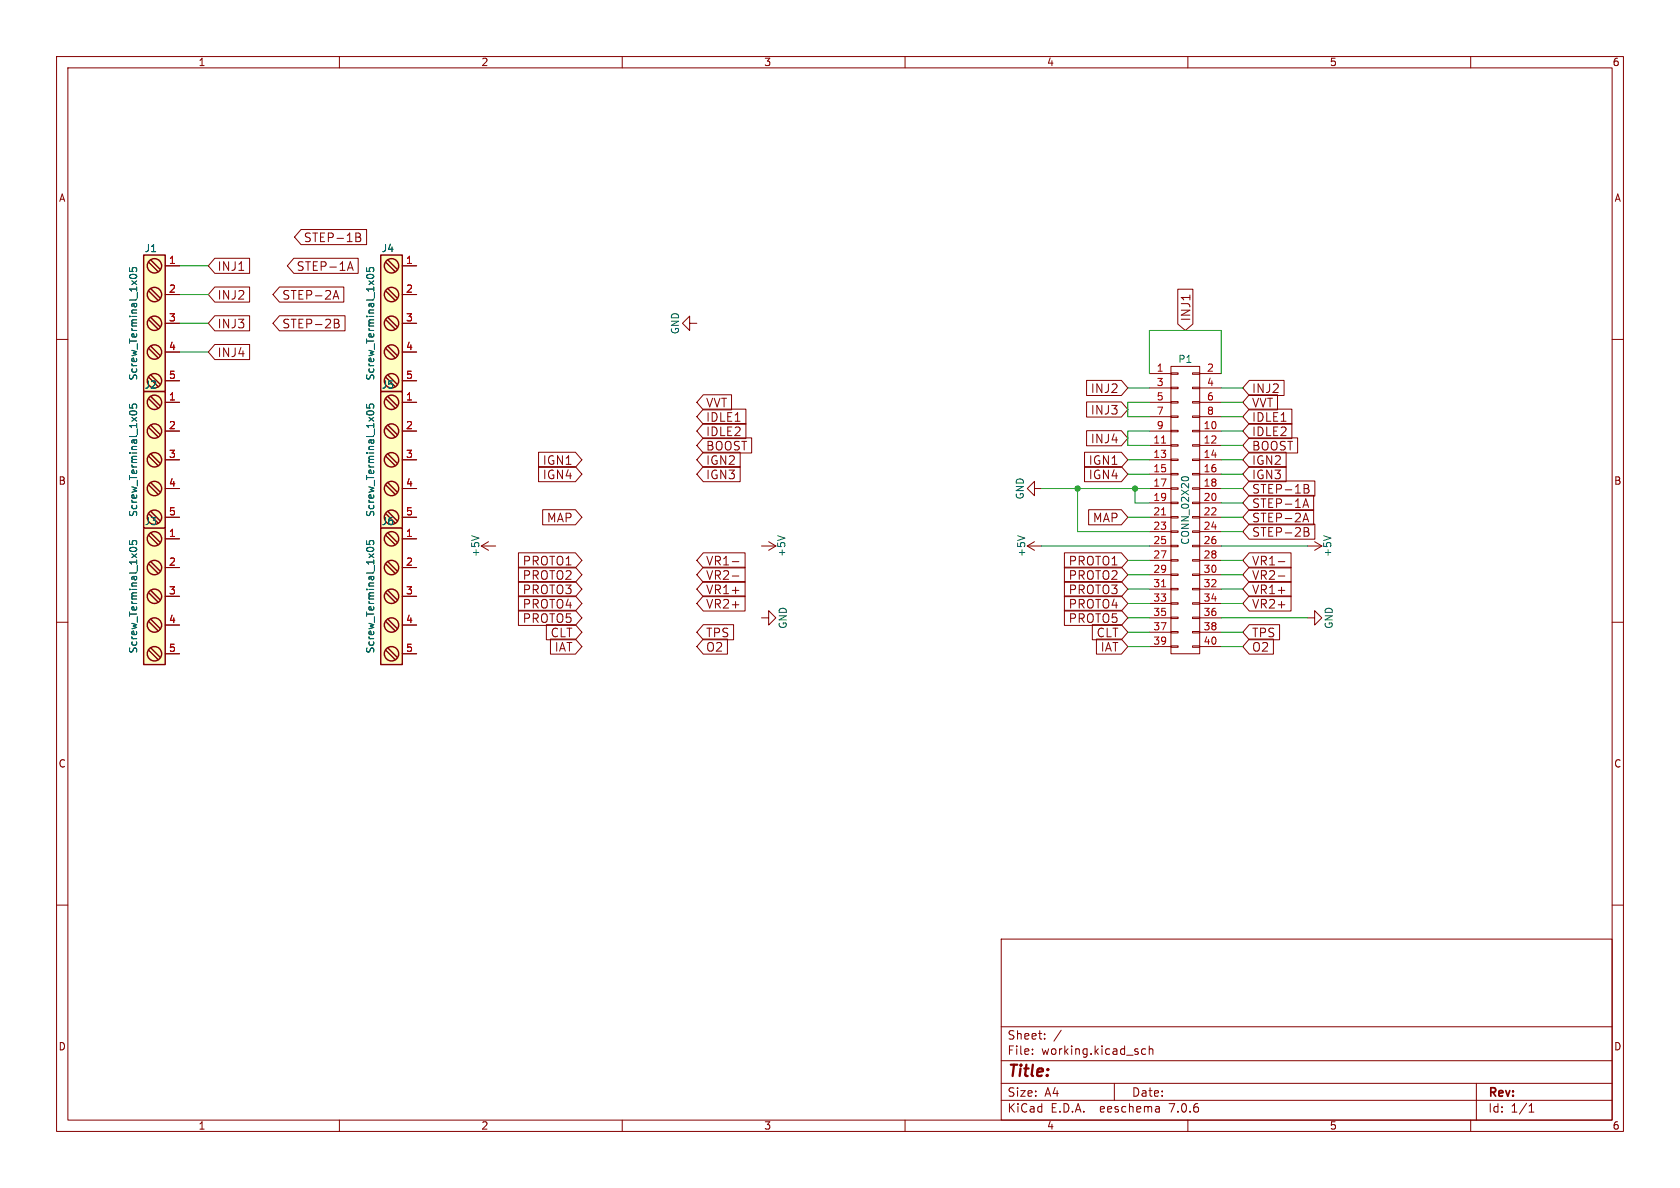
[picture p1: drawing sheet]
<svg xmlns="http://www.w3.org/2000/svg" width="297mm" height="210mm" viewBox="0 0 297 210" stroke-linecap="round" stroke-linejoin="round" font-family="sans-serif">
<g fill="none" stroke="#840000" stroke-width=".18">
<path d="M10 10h277v190h-277zM12 12h273v186h-273zM60 10v2M110 10v2M160 10v2M210 10v2M260 10v2M10 60h2M29.2 47h2.5M29.2 52.1h2.5M29.2 57.2h2.5M38 55.8h6.1v2.7h-6.1l-1.2-1.3z"/>
<path d="M38 50.7h6.1v2.7h-6.1l-1.2-1.3zM38 45.7h6.1v2.6h-6.1l-1.2-1.3zM42.2 47.8h.9M49.4 50.7h11.4v2.7h-11.4l-1.1-1.3zM49.4 55.8h11.6v2.7h-11.6l-1.1-1.3zM51.9 45.7h11.4v2.6h-11.4l-1.1-1.3zM53.2 40.6h11.6v2.6h-11.6l-1.1-1.3zM58.9 52.9l.5-1.5 .5 1.5M59 52.4h.8M59.1 57.2h.5M59.1 56.4h.5l.2 .2 .1 .3-.3 .3M59.6 57.2a.41 .41 0 0 1 .4 .3 .41 .41 0 0 1-.3 .5h-.6"/>
<path d="M61.4 47.8l.5-1.5 .5 1.5M61.6 47.4h.7M62.9 41.2h.5l.2 .1 .1 .3-.3 .3M62.9 41.9h.5M63.4 41.9a.41 .41 0 0 1 .4 .4 .41 .41 0 0 1-.3 .4h-.6M71.1 47h2.6M71.1 52.1h2.6M71.1 57.2h2.6M121.9 57.2v-1.3l-1.3 1.3 1.3 1.2v-1.2h1.3M208.2 51.1h2.7v6.2l-1.4 1.1-1.3-1.1zM210.4 52.2v.8M285 60h2"/>
<path d="M29.2 76.2h2.5M29.2 71.1h2.5M29.2 62.2h2.5M29.2 67.3h2.5M38 60.9h6.1v2.7h-6.1l-1.2-1.4zM71.1 76.2h2.6M71.1 71.1h2.6M71.1 62.2h2.6M71.1 67.3h2.6M95.2 79.9h6.5l1.2 1.4-1.2 1.3h-6.5zM124.3 77.4h8.6v2.7h-8.6l-1.1-1.4zM124.3 74.9h7.6v2.6h-7.6l-1.1-1.3z"/>
<path d="M124.3 79.9h6.6v2.7h-6.6l-1.1-1.3zM124.3 69.8h5v2.7h-5l-1.1-1.4zM124.3 72.3h7.6v2.7h-7.6l-1.1-1.3zM191.7 79.9h6.5l1.2 1.4-1.2 1.3h-6.5zM192.1 71.1h6.1l1.2 1.3-1.2 1.3h-6.1zM192.1 67.2h6.1l1.2 1.4-1.2 1.3h-6.1zM192.1 76.1h6.1l1.2 1.4-1.2 1.3h-6.1zM203.2 66h3.8M203.2 76.2h3.8M203.2 78.7h3.8M203.2 68.6h3.8M203.2 71.1h3.8"/>
<path d="M203.2 73.7h3.8M207 78.6h1.3v.3h-1.3zM207 76.1h1.3v.2h-1.3zM207 73.5h1.3v.3h-1.3zM207 71h1.3v.2h-1.3zM207 68.5h1.3v.2h-1.3zM207 65.9h1.3v.3h-1.3zM207 64.8h5.1v50.8h-5.1zM210.8 78.6h1.3v.3h-1.3zM210.8 76.1h1.3v.2h-1.3zM210.8 73.5h1.3v.3h-1.3zM210.8 71h1.3v.2h-1.3z"/>
<path d="M210.8 68.5h1.3v.2h-1.3zM210.8 65.9h1.3v.3h-1.3zM212.1 66h3.8M212.1 76.2h3.8M212.1 78.7h3.8M212.1 68.6h3.8M212.1 71.1h3.8M212.1 73.7h3.8M220.9 67.2h6.1v2.7h-6.1l-1.2-1.3zM220.9 77.4h8.5v2.7h-8.5l-1.2-1.4zM220.9 74.9h7.5v2.6h-7.5l-1.2-1.3zM220.9 79.9h6.5v2.7h-6.5l-1.2-1.3z"/>
<path d="M220.9 72.3h7.5v2.7h-7.5l-1.2-1.3zM220.9 69.8h4.9v2.7h-4.9l-1.2-1.4zM29.2 81.3h2.5M29.2 86.4h2.5M29.2 91.4h2.5M29.2 95.3h2.5M71.1 81.3h2.6M71.1 86.4h2.6M71.1 91.4h2.6M71.1 95.3h2.6M85.1 96.5h2.5M85.1 96.5l1.3 .8"/>
<path d="M86.4 95.8l-1.3 .7M91.7 97.7h10l1.2 1.4-1.2 1.3h-10zM95.2 82.5h6.5l1.2 1.3-1.2 1.4h-6.5zM95.9 90.1h5.8l1.2 1.3-1.2 1.4h-5.8zM124.3 82.5h6.6v2.7h-6.6l-1.1-1.4zM124.3 97.7h7.4v2.7h-7.4l-1.1-1.3zM129.5 99.3h1.1M134.6 96.5h2.6M135.9 95.8l1.3 .7M137.2 96.5l-1.3 .8M181.6 96.5h2.5M181.6 96.5l1.3 .8"/>
<path d="M182.9 86.4v-1.3l-1.3 1.3 1.3 1.2v-1.2h1.2M182.9 95.8l-1.3 .7M188.2 97.7h10l1.2 1.4-1.2 1.3h-10zM191.7 82.5h6.5l1.2 1.3-1.2 1.4h-6.5zM192.5 90.1h5.7l1.2 1.3-1.2 1.4h-5.7zM203.2 81.3h3.8M203.2 83.8h3.8M203.2 86.4h3.8M203.2 88.9h3.8M203.2 91.4h3.8M203.2 94h3.8M203.2 96.5h3.8"/>
<path d="M203.2 99.1h3.8M207 98.9h1.3v.3h-1.3zM207 96.4h1.3v.2h-1.3zM207 93.9h1.3v.2h-1.3zM207 91.3h1.3v.3h-1.3zM207 88.8h1.3v.2h-1.3zM207 86.2h1.3v.3h-1.3zM207 83.7h1.3v.2h-1.3zM207 81.2h1.3v.2h-1.3zM210.8 98.9h1.3v.3h-1.3zM210.8 96.4h1.3v.2h-1.3zM210.8 93.9h1.3v.2h-1.3z"/>
<path d="M210.8 91.3h1.3v.3h-1.3zM210.8 88.8h1.3v.2h-1.3zM210.8 86.2h1.3v.3h-1.3zM210.8 83.7h1.3v.2h-1.3zM210.8 81.2h1.3v.2h-1.3zM212.1 81.3h3.8M212.1 83.8h3.8M212.1 86.4h3.8M212.1 88.9h3.8M212.1 91.4h3.8M212.1 94h3.8M212.1 96.5h3.8"/>
<path d="M212.1 99.1h3.8M220.9 92.6h11.6v2.7h-11.6l-1.2-1.3zM220.9 87.6h11.3v2.6h-11.3l-1.2-1.3zM220.9 90.1h11.3v2.7h-11.3l-1.2-1.4zM220.9 85h11.6v2.7h-11.6l-1.2-1.3zM220.9 97.7h7.3v2.7h-7.3l-1.2-1.3zM220.9 82.5h6.5v2.7h-6.5l-1.2-1.4zM226 99.3h1.1M230.3 89.7l.5-1.5 .5 1.5M230.3 92.2l.5-1.5 .5 1.5M230.5 89.3h.7M230.5 91.8h.7"/>
<path d="M230.6 86.4h.5M230.6 93.3h.5l.2 .1v.3l-.2 .3M230.6 85.6h.5l.2 .2v.3l-.2 .3M230.6 94h.5M231.1 94a.41 .41 0 0 1 .3 .4 .41 .41 0 0 1-.3 .4h-.5M231.1 86.4a.41 .41 0 0 1 .3 .3 .41 .41 0 0 1-.3 .5h-.5M231.1 96.5h2.6M232.4 95.8l1.3 .7M233.7 96.5l-1.3 .8M10 110h2M29.2 100.3h2.5M29.2 105.4h2.5"/>
<path d="M29.2 110.5h2.5M29.2 115.6h2.5M71.1 100.3h2.6M71.1 105.4h2.6M71.1 110.5h2.6M71.1 115.6h2.6M91.7 102.8h10l1.2 1.3-1.2 1.4h-10zM91.7 105.3h10l1.2 1.4-1.2 1.3h-10zM91.7 107.9h10l1.2 1.3-1.2 1.4h-10zM91.7 100.3h10l1.2 1.3-1.2 1.3h-10zM96.6 110.4h5.1l1.2 1.4-1.2 1.3h-5.1zM97.3 113h4.4l1.2 1.3-1.2 1.3h-4.4z"/>
<path d="M124.3 110.4h5.4v2.7h-5.4l-1.1-1.3zM124.3 113h4.3v2.6h-4.3l-1.1-1.3zM124.3 102.8h7.4v2.7h-7.4l-1.1-1.4zM124.3 100.3h7.4v2.6h-7.4l-1.1-1.3zM124.3 105.3h7.4v2.7h-7.4l-1.1-1.3zM129.5 101.8h1.1M134.6 109.2h1.3v-1.2l1.3 1.2-1.3 1.3v-1.3M188.2 105.3h10l1.2 1.4-1.2 1.3h-10zM188.2 100.3h10l1.2 1.3-1.2 1.3h-10zM188.2 107.9h10l1.2 1.3-1.2 1.4h-10zM188.2 102.8h10l1.2 1.3-1.2 1.4h-10zM193.1 110.4h5.1l1.2 1.4-1.2 1.3h-5.1z"/>
<path d="M193.8 113h4.4l1.2 1.3-1.2 1.3h-4.4zM203.2 101.6h3.8M203.2 104.1h3.8M203.2 106.7h3.8M203.2 109.2h3.8M203.2 111.8h3.8M203.2 114.3h3.8M207 114.2h1.3v.2h-1.3zM207 111.6h1.3v.3h-1.3zM207 109.1h1.3v.2h-1.3zM207 106.6h1.3v.2h-1.3zM207 104h1.3v.3h-1.3z"/>
<path d="M207 101.5h1.3v.2h-1.3zM210.8 114.2h1.3v.2h-1.3zM210.8 111.6h1.3v.3h-1.3zM210.8 109.1h1.3v.2h-1.3zM210.8 106.6h1.3v.2h-1.3zM210.8 104h1.3v.3h-1.3zM210.8 101.5h1.3v.2h-1.3zM212.1 101.6h3.8M212.1 104.1h3.8M212.1 106.7h3.8M212.1 109.2h3.8M212.1 111.8h3.8"/>
<path d="M212.1 114.3h3.8M220.9 110.4h5.3v2.7h-5.3l-1.2-1.3zM220.9 105.3h7.3v2.7h-7.3l-1.2-1.3zM220.9 113h4.2v2.6h-4.2l-1.2-1.3zM220.9 100.3h7.3v2.6h-7.3l-1.2-1.3zM220.9 102.8h7.3v2.7h-7.3l-1.2-1.4zM226 101.8h1.1M231.1 109.2h1.3v-1.2l1.3 1.2-1.3 1.3v-1.3M285 110h2M10 160h2M285 160h2M177 166h108v32h-108z"/>
<path d="M60 198v2M110 198v2M160 198v2M177 194.5h108M177 191.5h108M177 187.5h108M177 181.5h108M182.5 186.3v.1M182.5 185.5v.1M184.7 183.6v.1M184.7 182.8v.1M187.6 182.1l-1.3 2"/>
<path d="M197 191.5v3M202.5 185.5l-.4-.1-.3 .3v.4l.2 .2h.5M203.2 185.5l.2-.1 .3 .1 .1 .9M203.2 184.9v1.5M204.9 195.7l.1 .9M205 196.5l-.2 .1M205 196h-.2M210 198v2M260 198v2M261 191.5v6.5M270.3 196.6h.9M270.3 195.5l.4-.4v1.5"/>
</g>
<path d="M205.3 78.3h.8M205.3 91h.8M205.3 103.7h.8" fill="none" stroke="#a90000" stroke-width=".18"/>
<g fill="none" stroke="#006464" stroke-width=".18">
<path d="M22.9 47.4v.6h.6l-.1-.2v-.4l.2-.1 .4 .1 .2 .1-.2 .5M23.4 49.2l-.4-.1-.1-.2a.68 .68 0 0 1 .6-.4 .68 .68 0 0 1 .7 .4l-.2 .2-.3 .1M64.8 47.4v.6h.6l-.1-.2v-.4l.2-.1 .5 .1 .1 .1-.1 .5M65.3 49.2l-.4-.1-.1-.2a.68 .68 0 0 1 .6-.4 .68 .68 0 0 1 .7 .4l-.1 .2-.4 .1M22.9 71.5v.6h.6l-.1-.1v-.5l.2-.1 .4 .1 .2 .2-.2 .4M23.4 73.4l-.4-.2-.1-.1a.68 .68 0 0 1 .6-.5 .68 .68 0 0 1 .7 .5l-.2 .1-.3 .2M64.8 71.5v.6h.6l-.1-.1v-.5l.2-.1 .5 .1 .1 .2-.1 .4M65.3 73.4l-.4-.2-.1-.1a.68 .68 0 0 1 .6-.5 .68 .68 0 0 1 .7 .5l-.1 .1-.4 .2M22.9 95.6v.6l.6 .1-.1-.2v-.4l.2-.1h.4l.2 .2-.2 .5M23.4 97.5l-.4-.1-.1-.2a.68 .68 0 0 1 .6-.5 .68 .68 0 0 1 .7 .5l-.2 .2-.3 .1M64.8 95.6v.6l.6 .1-.1-.2v-.4l.2-.1h.5l.1 .2-.1 .5M65.3 97.5l-.4-.1-.1-.2a.68 .68 0 0 1 .6-.5 .68 .68 0 0 1 .7 .5l-.1 .2-.4 .1"/>
<path d="M83.4 94.7l1.3 .4M137.5 94.7l1.3 .4M179.9 94.7l1.3 .4M208.9 84.6a.79 .79 0 0 1 1.2 0M234 94.7l1.3 .4"/>
</g>
<g fill="#ffffc2" stroke="#ffffc2" stroke-width=".18">
<path d="M25.4 93.3h3.8v24.2h-3.8z"/>
<path d="M67.3 45.1h3.8v24.1h-3.8z"/>
<path d="M67.3 69.2h3.8v24.1h-3.8z"/>
<path d="M67.3 93.3h3.8v24.2h-3.8z"/>
<path d="M25.4 45.1h3.8v24.1h-3.8z"/>
<path d="M25.4 69.2h3.8v24.1h-3.8z"/>
</g>
<g fill="none" stroke="#840000" stroke-width=".25">
<path d="M25.4 45.1h3.8v24.1h-3.8zM26.3 51.4l1.6 1.7M26.3 56.5l1.6 1.7M26.3 46.4l1.6 1.6M26.7 56.1l1.6 1.7M26.7 46l1.6 1.6M26.7 51.1l1.6 1.6M67.3 45.1h3.8v24.1h-3.8zM68.2 51.4l1.6 1.7M68.2 56.5l1.6 1.7M68.2 46.4l1.6 1.6M68.6 56.1l1.6 1.7"/>
<path d="M68.6 46l1.6 1.6M68.6 51.1l1.6 1.6M25.4 69.2h3.8v24.1h-3.8zM26.3 61.6l1.6 1.6M26.3 66.7l1.6 1.6M26.3 75.6l1.6 1.6M26.3 70.5l1.6 1.6M26.7 66.3l1.6 1.6M26.7 61.2l1.6 1.7M26.7 70.1l1.6 1.7M26.7 75.2l1.6 1.6M67.3 69.2h3.8v24.1h-3.8z"/>
<path d="M68.2 61.6l1.6 1.6M68.2 66.7l1.6 1.6M68.2 75.6l1.6 1.6M68.2 70.5l1.6 1.6M68.6 66.3l1.6 1.6M68.6 61.2l1.6 1.7M68.6 70.1l1.6 1.7M68.6 75.2l1.6 1.6M25.4 93.3h3.8v24.2h-3.8zM26.3 99.7l1.6 1.6M26.3 94.6l1.6 1.7M26.3 85.7l1.6 1.7"/>
<path d="M26.3 90.8l1.6 1.7M26.3 80.6l1.6 1.7M26.7 94.2l1.6 1.7M26.7 99.3l1.6 1.7M26.7 90.4l1.6 1.7M26.7 80.3l1.6 1.6M26.7 85.3l1.6 1.7M67.3 93.3h3.8v24.2h-3.8zM68.2 85.7l1.6 1.7M68.2 90.8l1.6 1.7M68.2 80.6l1.6 1.7M68.2 99.7l1.6 1.6"/>
<path d="M68.2 94.6l1.6 1.7M68.6 90.4l1.6 1.7M68.6 80.3l1.6 1.6M68.6 85.3l1.6 1.7M68.6 94.2l1.6 1.7M68.6 99.3l1.6 1.7M26.3 109.9l1.6 1.6M26.3 114.9l1.6 1.7M26.3 104.8l1.6 1.6M26.7 114.6l1.6 1.6M26.7 104.4l1.6 1.6M26.7 109.5l1.6 1.6"/>
<path d="M68.2 109.9l1.6 1.6M68.2 114.9l1.6 1.7M68.2 104.8l1.6 1.6M68.6 114.6l1.6 1.6M68.6 104.4l1.6 1.6M68.6 109.5l1.6 1.6"/>
<circle cx="27.3" cy="52.1" r="1.27"/>
<circle cx="27.3" cy="57.1" r="1.27"/>
<circle cx="27.3" cy="47" r="1.27"/>
<circle cx="69.2" cy="57.1" r="1.27"/>
<circle cx="69.2" cy="52.1" r="1.27"/>
<circle cx="69.2" cy="47" r="1.27"/>
<circle cx="27.3" cy="71.1" r="1.27"/>
<circle cx="27.3" cy="67.3" r="1.27"/>
<circle cx="27.3" cy="76.2" r="1.27"/>
<circle cx="27.3" cy="62.2" r="1.27"/>
<circle cx="69.2" cy="71.1" r="1.27"/>
<circle cx="69.2" cy="67.3" r="1.27"/>
<circle cx="69.2" cy="62.2" r="1.27"/>
<circle cx="69.2" cy="76.2" r="1.27"/>
<circle cx="27.3" cy="91.4" r="1.27"/>
<circle cx="27.3" cy="81.3" r="1.27"/>
<circle cx="27.3" cy="86.4" r="1.27"/>
<circle cx="27.3" cy="95.2" r="1.27"/>
<circle cx="69.2" cy="91.4" r="1.27"/>
<circle cx="69.2" cy="95.2" r="1.27"/>
<circle cx="69.2" cy="86.4" r="1.27"/>
<circle cx="69.2" cy="81.3" r="1.27"/>
<circle cx="27.3" cy="115.6" r="1.27"/>
<circle cx="27.3" cy="105.4" r="1.27"/>
<circle cx="27.3" cy="110.5" r="1.27"/>
<circle cx="27.3" cy="100.3" r="1.27"/>
<circle cx="69.2" cy="100.3" r="1.27"/>
<circle cx="69.2" cy="115.6" r="1.27"/>
<circle cx="69.2" cy="110.5" r="1.27"/>
<circle cx="69.2" cy="105.4" r="1.27"/>
</g>
<g fill="none" stroke="#009600" stroke-width=".18">
<path d="M31.7 52.1h5.1M31.7 47h5.1M31.7 57.2h5.1M31.7 62.2h5.1M199.4 68.6h3.8M203.2 71.1h-3.8v2.6h3.8M203.2 76.2h-3.8v2.5h3.8M203.2 66v-7.6h12.7v7.6M215.9 73.7h3.8M215.9 76.2h3.8M215.9 78.7h3.8M215.9 68.6h3.8"/>
<path d="M215.9 71.1h3.8M184.1 96.5h19.1M184.1 86.4h19.1M190.5 86.4v7.6h12.7M199.4 99.1h3.8M199.4 91.4h3.8M199.4 81.3h3.8M199.4 83.8h3.8M200.7 86.4v2.5h2.5M215.9 96.5h15.2M215.9 86.4h3.8M215.9 99.1h3.8"/>
<path d="M215.9 94h3.8M215.9 91.4h3.8M215.9 88.9h3.8M215.9 81.3h3.8M215.9 83.8h3.8M199.4 114.3h3.8M199.4 111.8h3.8M199.4 104.1h3.8M199.4 106.7h3.8M199.4 101.6h3.8M199.4 109.2h3.8M215.9 114.3h3.8"/>
<path d="M215.9 111.8h3.8M215.9 104.1h3.8M215.9 106.7h3.8M215.9 101.6h3.8M215.9 109.2h15.2"/>
</g>
<g fill="#009600" stroke="#009600" stroke-width=".18">
<circle cx="200.7" cy="86.4" r=".46"/>
<circle cx="190.5" cy="86.4" r=".46"/>
</g>
<text font-size="2.8" fill="#840000" x="178" y="190.9">Title:</text>
<g font-size="2.1" fill="#840000">
<text x="53.6" y="43">STEP-1B</text>
<text x="38.4" y="53.2">INJ2</text>
<text x="38.4" y="48.1">INJ1</text>
<text x="49.8" y="53.2">STEP-2A</text>
<text x="52.3" y="48.1">STEP-1A</text>
<text x="38.4" y="58.2">INJ3</text>
<text x="49.8" y="58.2">STEP-2B</text>
<text x="210.6" y="56.9" transform="rotate(-90 210.6 56.9)">INJ1</text>
<text x="38.4" y="63.3">INJ4</text>
<text x="192.8" y="69.7">INJ2</text>
<text x="221.2" y="69.7">INJ2</text>
<text x="124.7" y="77.3">IDLE2</text>
<text x="124.7" y="72.2">VVT</text>
<text x="124.7" y="74.8">IDLE1</text>
<text x="192.8" y="73.5">INJ3</text>
<text x="221.2" y="77.3">IDLE2</text>
<text x="221.2" y="74.8">IDLE1</text>
<text x="221.2" y="72.2">VVT</text>
<text x="95.9" y="82.4">IGN1</text>
<text x="124.7" y="79.8">BOOST</text>
<text x="124.7" y="82.4">IGN2</text>
<text x="192.4" y="82.4">IGN1</text>
<text x="192.8" y="78.6">INJ4</text>
<text x="221.2" y="79.8">BOOST</text>
<text x="221.2" y="82.4">IGN2</text>
<text x="95.9" y="84.9">IGN4</text>
<text x="124.7" y="84.9">IGN3</text>
<text x="192.4" y="84.9">IGN4</text>
<text x="221.2" y="90">STEP-1A</text>
<text x="221.2" y="87.5">STEP-1B</text>
<text x="221.2" y="84.9">IGN3</text>
<text x="96.6" y="92.5">MAP</text>
<text x="193.1" y="92.5">MAP</text>
<text x="221.2" y="95.1">STEP-2B</text>
<text x="221.2" y="92.5">STEP-2A</text>
<text x="92.3" y="100.2">PROTO1</text>
<text x="124.7" y="100.2">VR1-</text>
<text x="188.9" y="100.2">PROTO1</text>
<text x="221.2" y="100.2">VR1-</text>
<text x="92.3" y="105.2">PROTO3</text>
<text x="92.3" y="107.8">PROTO4</text>
<text x="92.3" y="102.7">PROTO2</text>
<text x="124.7" y="105.2">VR1+</text>
<text x="124.7" y="102.7">VR2-</text>
<text x="124.7" y="107.8">VR2+</text>
<text x="188.9" y="107.8">PROTO4</text>
<text x="188.9" y="102.7">PROTO2</text>
<text x="188.9" y="105.2">PROTO3</text>
<text x="221.2" y="107.8">VR2+</text>
<text x="221.2" y="102.7">VR2-</text>
<text x="221.2" y="105.2">VR1+</text>
<text x="92.3" y="110.3">PROTO5</text>
<text x="97.3" y="112.9">CLT</text>
<text x="124.7" y="112.9">TPS</text>
<text x="188.9" y="110.3">PROTO5</text>
<text x="193.8" y="112.9">CLT</text>
<text x="221.2" y="112.9">TPS</text>
<text x="98" y="115.4">IAT</text>
<text x="124.7" y="115.4">O2</text>
<text x="194.5" y="115.4">IAT</text>
<text x="221.2" y="115.4">O2</text>
<text x="178" y="184">Sheet:</text>
<text x="178" y="186.7">File:</text>
<text x="184.1" y="186.7">working.kicad_sch</text>
<text x="178" y="196.9">KiCad</text>
<text x="178" y="194.1">Size:</text>
<text x="184.7" y="194.1">A4</text>
<text x="185.7" y="196.9">E.D.A.</text>
<text x="194.6" y="196.9">eeschema</text>
<text x="200" y="194.1">Date:</text>
<text x="207" y="196.9">7.0.6</text>
<text x="263" y="194.3">Rev:</text>
<text x="263" y="196.9">Id:</text>
<text x="267.1" y="196.9">1/1</text>
</g>
<g font-size="1.8" fill="#840000">
<text x="35" y="11.9">1</text>
<text x="85" y="11.9">2</text>
<text x="135" y="11.9">3</text>
<text x="185" y="11.9">4</text>
<text x="235" y="11.9">5</text>
<text x="285" y="11.9">6</text>
<text x="10.3" y="35.9">A</text>
<text x="285.3" y="35.9">A</text>
<text x="10.3" y="85.9">B</text>
<text x="285.3" y="85.9">B</text>
<text x="10.3" y="135.9">C</text>
<text x="285.3" y="135.9">C</text>
<text x="10.3" y="185.9">D</text>
<text x="285.3" y="185.9">D</text>
<text x="35" y="199.9">1</text>
<text x="85" y="199.9">2</text>
<text x="135" y="199.9">3</text>
<text x="185" y="199.9">4</text>
<text x="235" y="199.9">5</text>
<text x="285" y="199.9">6</text>
</g>
<g font-size="1.8" fill="#006464">
<text x="25.5" y="44.8">J1</text>
<text x="67.4" y="44.8">J4</text>
<text x="120.2" y="59.2" transform="rotate(-90 120.2 59.2)">GND</text>
<text x="208.2" y="64.4">P1</text>
<text x="24.4" y="67.4" transform="rotate(-90 24.4 67.4)">Screw_Terminal_1x05</text>
<text x="25.5" y="68.9">J2</text>
<text x="66.4" y="67.4" transform="rotate(-90 66.4 67.4)">Screw_Terminal_1x05</text>
<text x="67.4" y="68.9">J5</text>
<text x="181.2" y="88.4" transform="rotate(-90 181.2 88.4)">GND</text>
<text x="24.4" y="91.5" transform="rotate(-90 24.4 91.5)">Screw_Terminal_1x05</text>
<text x="25.5" y="93">J3</text>
<text x="66.4" y="91.5" transform="rotate(-90 66.4 91.5)">Screw_Terminal_1x05</text>
<text x="67.4" y="93">J6</text>
<text x="84.9" y="98.6" transform="rotate(-90 84.9 98.6)">+5V</text>
<text x="139" y="98.6" transform="rotate(-90 139 98.6)">+5V</text>
<text x="181.5" y="98.6" transform="rotate(-90 181.5 98.6)">+5V</text>
<text x="210.4" y="96.4" transform="rotate(-90 210.4 96.4)">CONN_02X20</text>
<text x="235.6" y="98.6" transform="rotate(-90 235.6 98.6)">+5V</text>
<text x="139.3" y="111.3" transform="rotate(-90 139.3 111.3)">GND</text>
<text x="235.8" y="111.3" transform="rotate(-90 235.8 111.3)">GND</text>
<text x="24.4" y="115.6" transform="rotate(-90 24.4 115.6)">Screw_Terminal_1x05</text>
<text x="66.4" y="115.6" transform="rotate(-90 66.4 115.6)">Screw_Terminal_1x05</text>
</g>
<g font-size="1.8" fill="#a90000">
<text x="29.8" y="46.7">1</text>
<text x="71.7" y="46.7">1</text>
<text x="29.8" y="51.8">2</text>
<text x="71.7" y="51.8">2</text>
<text x="29.8" y="56.9">3</text>
<text x="71.7" y="56.9">3</text>
<text x="29.8" y="62">4</text>
<text x="71.7" y="62">4</text>
<text x="204.4" y="65.8">1</text>
<text x="213.3" y="65.8">2</text>
<text x="29.8" y="67.1">5</text>
<text x="29.8" y="70.9">1</text>
<text x="71.7" y="67.1">5</text>
<text x="71.7" y="70.9">1</text>
<text x="204.4" y="68.3">3</text>
<text x="204.4" y="70.9">5</text>
<text x="213.3" y="68.3">4</text>
<text x="213.3" y="70.9">6</text>
<text x="29.8" y="75.9">2</text>
<text x="71.7" y="75.9">2</text>
<text x="204.4" y="73.4">7</text>
<text x="204.4" y="75.9">9</text>
<text x="212.7" y="75.9">10</text>
<text x="213.3" y="73.4">8</text>
<text x="29.8" y="81">3</text>
<text x="71.7" y="81">3</text>
<text x="203.8" y="78.5">11</text>
<text x="203.8" y="81">13</text>
<text x="203.8" y="83.6">15</text>
<text x="212.7" y="78.5">12</text>
<text x="212.7" y="81">14</text>
<text x="212.7" y="83.6">16</text>
<text x="29.8" y="86.1">4</text>
<text x="71.7" y="86.1">4</text>
<text x="203.8" y="86.1">17</text>
<text x="203.8" y="88.6">19</text>
<text x="212.7" y="86.1">18</text>
<text x="212.7" y="88.6">20</text>
<text x="29.8" y="95">1</text>
<text x="29.8" y="91.2">5</text>
<text x="71.7" y="91.2">5</text>
<text x="71.7" y="95">1</text>
<text x="203.8" y="91.2">21</text>
<text x="203.8" y="93.7">23</text>
<text x="212.7" y="91.2">22</text>
<text x="212.7" y="93.7">24</text>
<text x="29.8" y="100.1">2</text>
<text x="71.7" y="100.1">2</text>
<text x="203.8" y="96.3">25</text>
<text x="203.8" y="98.8">27</text>
<text x="203.8" y="101.3">29</text>
<text x="212.7" y="96.3">26</text>
<text x="212.7" y="98.8">28</text>
<text x="212.7" y="101.3">30</text>
<text x="29.8" y="105.2">3</text>
<text x="71.7" y="105.2">3</text>
<text x="203.8" y="103.9">31</text>
<text x="203.8" y="106.4">33</text>
<text x="212.7" y="103.9">32</text>
<text x="212.7" y="106.4">34</text>
<text x="29.8" y="110.2">4</text>
<text x="71.7" y="110.2">4</text>
<text x="203.8" y="109">35</text>
<text x="203.8" y="111.5">37</text>
<text x="212.7" y="109">36</text>
<text x="212.7" y="111.5">38</text>
<text x="29.8" y="115.3">5</text>
<text x="71.7" y="115.3">5</text>
<text x="203.8" y="114">39</text>
<text x="212.7" y="114">40</text>
</g>
</svg>
